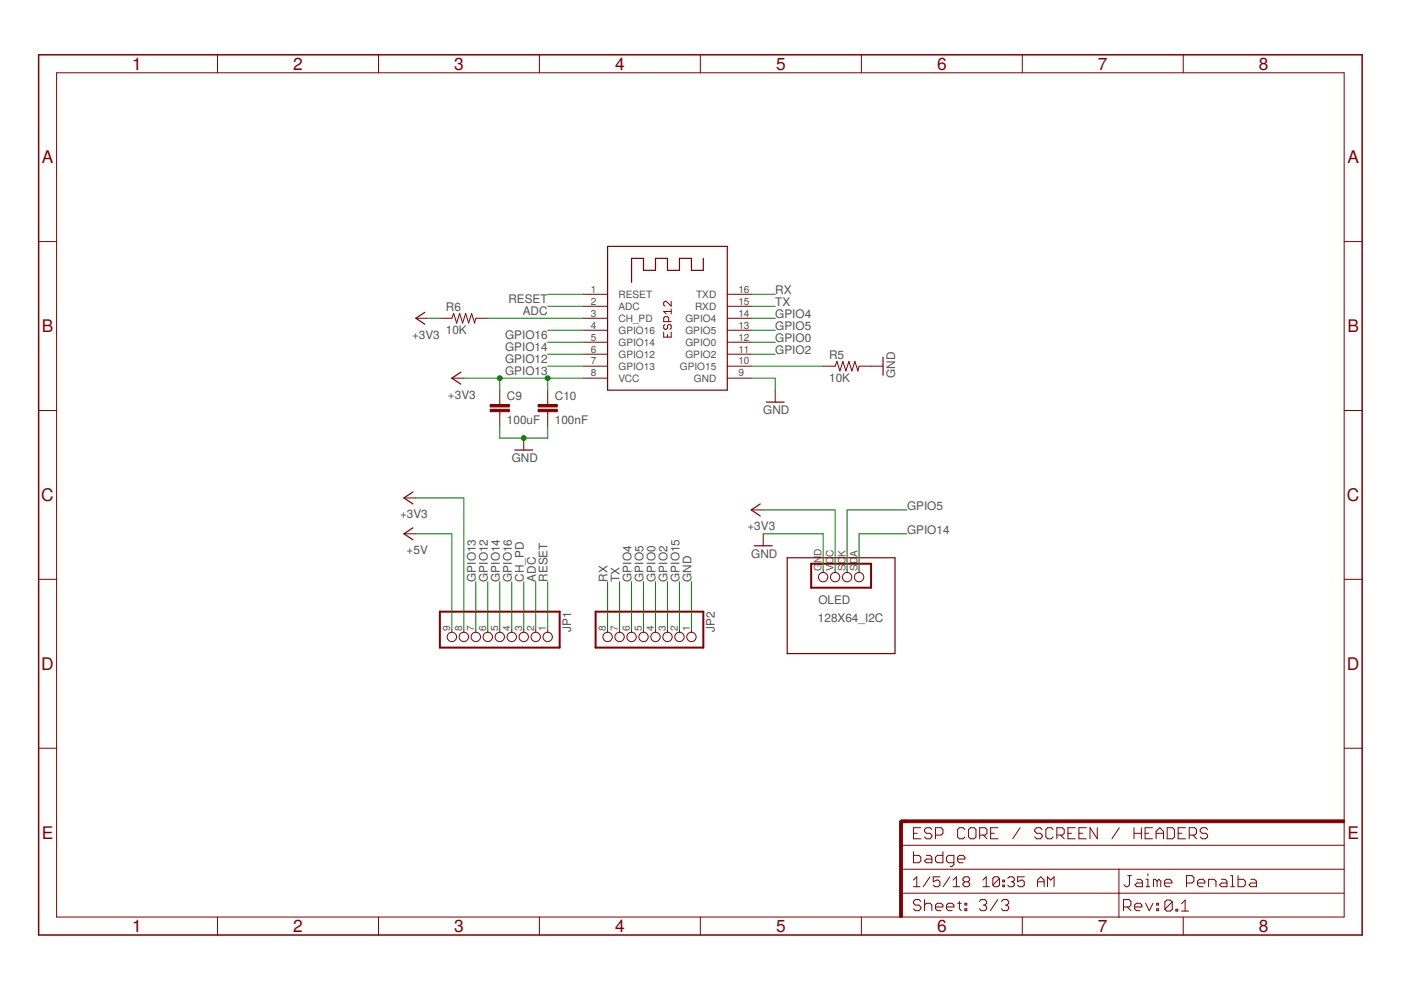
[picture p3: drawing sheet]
<svg xmlns="http://www.w3.org/2000/svg" width="297mm" height="210mm" viewBox="0 0 297 210" stroke-linecap="round" stroke-linejoin="round" font-family="sans-serif">
<path d="M128.8 52.2h25.4v30.5h-25.4zM149.1 54.8v2.5h-2.5v-2.5h-2.5v2.5h-2.6v-2.5h-2.5v2.5h-2.6v-2.5h-2.5v5.1M90.1 66.2l-1.9 1.3 1.9 1.2M97.7 78.9l-1.9 1.3 1.9 1.2M187.2 75.7v3.8M109.1 95.4h3.8M162.5 85.3h3.8M87.5 104.3l-1.9 1.3 1.9 1.2M87.5 111.9l-1.9 1.3 1.9 1.2M159.9 115.7h3.8M161.2 106.8l-1.9 1.3 1.9 1.3M166.9 118.3h22.9v20.3h-22.9z" fill="none" stroke="#800000" stroke-width=".25"/>
<g fill="none" stroke="#800000" stroke-width=".21">
<path d="M12 15.4h273v179h-273zM46.1 11.6v3.8M80.2 11.6v3.8M114.4 11.6v3.8M148.5 11.6v3.8M182.6 11.6v3.8M216.7 11.6v3.8M250.9 11.6v3.8M8.2 51.2h3.8M285 51.2h3.8M88.2 67.5h2.5M93.3 67.5h2.5l.4-1 .6 2 .7-2 .6 2 .6-2 .7 2 .6-2 .6 2 .3-1h2.5"/>
<path d="M123.7 62.4h5.1M123.7 64.9h5.1M123.7 67.5h5.1M123.7 70h5.1M123.7 72.6h5.1M123.7 75.1h5.1M123.7 77.6h5.1M140.7 70.4v1.1h1.6v-1.1M141 68.8l-.3 .2v.6l.3 .2h.2l.3-.2v-.6l.3-.2h.2l.3 .2v.6l-.3 .2M141.5 71v.5M141.8 68.2v-.8l-.3-.3h-.5l-.3 .3v.8h1.6M142.3 63.9v1l-1.1-1h-.2l-.3 .2v.6l.3 .2"/>
<path d="M142.3 65.5v1.1M142.3 66h-1.6l.5 .6M154.2 62.4h5.1M154.2 64.9h5.1M154.2 67.5h5.1M154.2 70h5.1M154.2 72.6h5.1M154.2 75.1h5.1M154.2 77.6h5.1M174.5 77.6h2.6l.3-1 .7 2.1 .6-2.1 .6 2.1 .7-2.1 .6 2.1 .7-2.1 .6 2.1 .2-1.1h5.1M8.2 87h3.8M95.8 80.2h2.5"/>
<path d="M106 82.7v3.1M106 87.3v3M111 92.9v2.5M116.1 82.7v3.1M116.1 87.3v3M123.7 80.2h5.1M154.2 80.2h5.1M164.4 82.7v2.6M285 87h3.8M85.6 105.6h2.6M85.6 113.2h2.6M159.3 108.1h2.5"/>
<path d="M161.8 113.2v2.5M8.2 122.8h3.8M95.8 133.5v.6M98.3 133.5v.6M100.9 133.5v.6M103.4 133.5v.6M106 133.5v.6M108.5 133.5v.6M111 133.5v.6M113.6 133.5v.6M116.1 133.5v.6M128.8 133.5v.6"/>
<path d="M131.4 133.5v.6M133.9 133.5v.6M136.4 133.5v.6M139 133.5v.6M141.5 133.5v.6M144.1 133.5v.6M146.6 133.5v.6M174.5 120.8v.6M177.1 120.8v.6M179.6 120.8v.6M182.1 120.8v.6M285 122.8h3.8"/>
<path d="M8.2 158.6h3.8M285 158.6h3.8M191 179.2h94M193.7 176.7h.8M195.2 175.5h-1.5v2.3h1.5M197.6 175.9l-.4-.4h-.8l-.4 .4v.4l.4 .4h.8l.4 .4v.3l-.4 .4h-.8l-.4-.4M198.4 177.1h1.1l.4-.4v-.8l-.4-.4h-1.1v2.3M204.6 175.9l-.4-.4h-.8l-.4 .4v1.5l.4 .4h.8l.4-.4M205.8 175.5h.7l.4 .4v1.5l-.4 .4h-.7l-.4-.4v-1.5zM207.7 177.1h1.2l.4-.4v-.8l-.4-.4h-1.2v2.3M208.5 177.1l.8 .7M210 176.7h.8"/>
<path d="M211.6 175.5h-1.6v2.3h1.6M216.3 175.5l-1.6 2.3M221 175.9l-.4-.4h-.8l-.4 .4v.4l.4 .4h.8l.4 .4v.3l-.4 .4h-.8l-.4-.4M223.3 175.9l-.4-.4h-.8l-.4 .4v1.5l.4 .4h.8l.4-.4M224.1 177.1h1.1l.4-.4v-.8l-.4-.4h-1.1v2.3M224.9 177.1l.7 .7M226.4 176.7h.8M228 175.5h-1.6v2.3h1.6M228.7 176.7h.8M230.3 175.5h-1.6v2.3h1.6M232.6 175.5v2.3l-1.5-2.3v2.3M237.3 175.5l-1.5 2.3"/>
<path d="M240.4 176.7h1.6M240.4 175.5v2.3M242 175.5v2.3M242.8 176.7h.8M244.3 175.5h-1.5v2.3h1.5M245.1 176.7h1.6M245.1 177.8v-1.5l.8-.8 .8 .8v1.5M247.5 175.5h1.1l.4 .4v1.5l-.4 .4h-1.1zM249.8 176.7h.8M251.4 175.5h-1.6v2.3h1.6M252.1 177.1h1.2l.4-.4v-.8l-.4-.4h-1.2v2.3M252.9 177.1l.8 .7"/>
<path d="M256 175.9l-.3-.4h-.8l-.4 .4v.4l.4 .4h.8l.3 .4v.3l-.3 .4h-.8l-.4-.4M46.1 194.4v3.8M80.2 194.4v3.8M114.4 194.4v3.8M148.5 194.4v3.8M182.6 194.4v3.8M191 189.4h94M191 184.3h94M193.7 186.6l.7-.7v2.1M193.7 188h1.4M193.7 180.6v2.3h1.1l.4-.4v-.7l-.4-.4h-1.1M195.2 191.1l-.4-.4h-.7l-.4 .4v.4l.4 .4h.7l.4 .4v.4l-.4 .4h-.7l-.4-.4"/>
<path d="M196 191.9l.4-.4h.8l.4 .4v1.2M196 190.7v2.4M196.4 181.4h.8l.4 .4v1.1h-1.2l-.4-.4 .4-.4h1.2M197.2 185.9l-1.4 2.1M198.4 192.3h1.5v-.4l-.4-.4h-.8l-.3 .4v.8l.3 .4h.8M199.3 185.9h-1.4v1.1l.7-.4h.3l.4 .4v.7l-.4 .3h-.7l-.3-.3M199.9 180.6v2.3h-1.2l-.3-.4v-.7l.3-.4h1.2M200.7 192.3h1.5v-.4l-.3-.4h-.8l-.4 .4v.8l.4 .4h.8M201.4 185.9l-1.4 2.1M202.1 188h1.4M202.1 186.6l.7-.7v2.1M202.2 182.9h-1.1l-.4-.4v-.7l.4-.4h1.1v1.9l-.3 .4h-.4"/>
<path d="M203 182.1h1.6v-.3l-.4-.4h-.8l-.4 .4v.7l.4 .4h.8M203 191.5h.8M203.4 191.1v1.6l.4 .4M204.5 187l-.3 .3v.4l.3 .3h.7l.4-.3v-.4l-.4-.3M204.5 187l-.3-.4v-.4l.3-.3h.7l.4 .3v.4l-.4 .4M204.5 187h.7M204.6 191.5h.4v.4h-.4zM204.6 192.7h.4v.4h-.4zM207.6 191.1l.4-.4h.8l.4 .4v.4l-.4 .4M208.4 188h1.4M208.4 186.6l.7-.7v2.1M208.4 191.9h.4"/>
<path d="M208.8 191.9l.4 .4v.4l-.4 .4h-.8l-.4-.4M211.5 190.7l-1.5 2.4M211.9 186.2v1.5l-.3 .3h-.8l-.3-.3M211.9 186.2l-.3-.3h-.8l-.3 .3v1.5M211.9 186.2l-1.4 1.5M212.3 191.1l.4-.4h.8l.4 .4v.4l-.4 .4M212.6 187.7h.4v.3h-.4zM212.6 186.6h.4v.4h-.4zM213.1 191.9h.4M213.5 191.9l.4 .4v.4l-.4 .4h-.8l-.4-.4M213.7 186.2l.3-.3h.7l.4 .3v.4l-.4 .4M214.4 187h.3"/>
<path d="M214.7 187l.4 .3v.4l-.4 .3h-.7l-.3-.3M216.7 194.4v3.8M217.2 185.9h-1.4v1.1l.7-.4h.3l.4 .4v.7l-.4 .3h-.7l-.3-.3M220 187h1.4M220 188v-1.4l.7-.7 .7 .7v1.4M222.1 188v-2.1l.7 .7 .7-.7v2.1M237.2 184.3v10.2M238.2 192.3h1.2l.4-.4v-.8l-.4-.4h-1.2v2.4M239 192.3l.8 .8M239.1 185.7h.8M239.5 185.7v1.9l-.4 .4h-.4l-.4-.4M240.6 192.3h1.5v-.4l-.4-.4h-.8l-.3 .4v.8l.3 .4h.8"/>
<path d="M241 186.4h.8l.4 .4v1.2h-1.2l-.4-.4 .4-.4h1.2M242.9 191.5l.8 1.6 .8-1.6M243 188h.8M243 186.4h.4v1.6M243.4 185.3v.4M245.2 191.5h.4v.4h-.4zM245.2 192.7h.4v.4h-.4zM245.3 186.8l-.4-.4h-.3v1.6M245.3 186.8v1.2M245.3 186.8l.4-.4 .4 .4v1.2M246.9 187.2h1.6v-.4l-.4-.4h-.8l-.4 .4v.8l.4 .4h.8M248.5 191.2l-.4-.4h-.7l-.4 .4v1.6"/>
<path d="M248.5 191.2v1.6l-.4 .4h-.7l-.4-.4M248.5 191.2l-1.5 1.6M249.3 192.8h.4v.4h-.4zM250.5 193.2h1.5M250.5 191.6l.8-.8v2.4M250.9 194.4v3.8M251.6 187.2h1.1l.4-.4v-.7l-.4-.4h-1.1v2.3M253.9 187.2h1.6v-.4l-.4-.4h-.8l-.4 .4v.8l.4 .4h.8M256.2 188v-1.6h1.2l.4 .4v1.2M259 186.4h.8l.3 .4v1.2h-1.1l-.4-.4 .4-.4h1.1M260.9 188h.8M260.9 185.7h.4v2.3"/>
<path d="M262.5 185.7v2.3h1.2l.3-.4v-.8l-.3-.4h-1.2M265.2 186.4h.8l.4 .4v1.2h-1.2l-.4-.4 .4-.4h1.2"/>
<circle cx="95.8" cy="135" r=".99"/>
<circle cx="98.3" cy="135" r=".99"/>
<circle cx="100.9" cy="135" r=".99"/>
<circle cx="103.4" cy="135" r=".99"/>
<circle cx="106" cy="135" r=".99"/>
<circle cx="108.5" cy="135" r=".99"/>
<circle cx="111" cy="135" r=".99"/>
<circle cx="113.6" cy="135" r=".99"/>
<circle cx="116.1" cy="135" r=".99"/>
<circle cx="128.8" cy="135" r=".99"/>
<circle cx="131.4" cy="135" r=".99"/>
<circle cx="133.9" cy="135" r=".99"/>
<circle cx="136.4" cy="135" r=".99"/>
<circle cx="139" cy="135" r=".99"/>
<circle cx="141.5" cy="135" r=".99"/>
<circle cx="144.1" cy="135" r=".99"/>
<circle cx="146.6" cy="135" r=".99"/>
<circle cx="174.5" cy="122.4" r=".99"/>
<circle cx="177.1" cy="122.4" r=".99"/>
<circle cx="179.6" cy="122.4" r=".99"/>
<circle cx="182.1" cy="122.4" r=".99"/>
</g>
<g fill="#800000" stroke="#800000" stroke-width=".21">
<path d="M103.9 86.8h4.1v.5h-4.1z"/>
<path d="M103.9 85.8h4.1v.5h-4.1z"/>
<path d="M114.1 86.8h4.1v.5h-4.1z"/>
<path d="M114.1 85.8h4.1v.5h-4.1z"/>
<path d="M190.7 174.1h.6v20.4h-.6z"/>
<path d="M191 173.8h94v.6h-94z"/>
</g>
<path d="M172 119.5h12.7v5.1h-12.7zM93.3 129.7h25.4v7.6h-25.4zM126.3 129.7h22.8v7.6h-22.8z" fill="none" stroke="#800000" stroke-width=".42"/>
<path d="M192.3 174.1h-1.3v1.3" fill="none" stroke="#800000" stroke-width=".61"/>
<path d="M8.2 11.6h280.6v186.6h-280.6z" fill="none" stroke="#800000" stroke-width=".32"/>
<g fill="none" stroke="#008000" stroke-width=".21">
<path d="M90.7 67.5h2.6M103.4 67.5h20.3M116.1 62.4h7.6M116.1 64.9h7.6M116.1 72.6h7.6M116.1 70h7.6M116.1 75.1h7.6M116.1 77.6h7.6M159.3 62.4h5.1M159.3 64.9h5.1M159.3 67.5h5.1M159.3 72.6h5.1"/>
<path d="M159.3 70h5.1M159.3 75.1h5.1M159.3 77.6h15.2M98.3 80.2h25.4M106 80.2v2.5M106 90.3v2.6h10.1v-2.6M116.1 80.2v2.5M159.3 80.2h5.1v2.5M88.2 113.2h7.6v20.3M88.2 105.6h10.1v27.9M161.8 113.2h12.7v7.6M161.8 108.1h15.3v12.7"/>
<path d="M192.3 113.2h-10.2v7.6M192.3 108.1h-12.7v12.7M100.9 123.3v10.2M103.4 123.3v10.2M106 123.3v10.2M108.5 123.3v10.2M111 123.3v10.2M113.6 123.3v10.2M116.1 123.3v10.2M128.8 123.3v10.2M131.4 123.3v10.2M133.9 123.3v10.2"/>
<path d="M136.4 123.3v10.2M139 123.3v10.2M141.5 123.3v10.2M144.1 123.3v10.2M146.6 123.3v10.2"/>
</g>
<g fill="#008000" stroke="#008000" stroke-width=".21">
<circle cx="111" cy="92.9" r=".51"/>
<circle cx="106" cy="80.2" r=".51"/>
<circle cx="116.1" cy="80.2" r=".51"/>
</g>
<g font-size="3.7" fill="#800000">
<text x="28" y="14.8">1</text>
<text x="62.2" y="14.8">2</text>
<text x="96.3" y="14.8">3</text>
<text x="130.4" y="14.8">4</text>
<text x="164.5" y="14.8">5</text>
<text x="198.7" y="14.8">6</text>
<text x="232.8" y="14.8">7</text>
<text x="266.9" y="14.8">8</text>
<text x="8.9" y="34.6">A</text>
<text x="285.7" y="34.6">A</text>
<text x="8.9" y="70.4">B</text>
<text x="285.7" y="70.4">B</text>
<text x="8.8" y="106.2">C</text>
<text x="285.6" y="106.2">C</text>
<text x="8.8" y="142">D</text>
<text x="285.6" y="142">D</text>
<text x="8.9" y="177.8">E</text>
<text x="285.7" y="177.8">E</text>
<text x="28" y="197.6">1</text>
<text x="62.2" y="197.6">2</text>
<text x="96.3" y="197.6">3</text>
<text x="130.4" y="197.6">4</text>
<text x="164.5" y="197.6">5</text>
<text x="198.7" y="197.6">6</text>
<text x="232.8" y="197.6">7</text>
<text x="266.9" y="197.6">8</text>
</g>
<g font-size="2.5" fill="#505050">
<text x="94.5" y="66">R6</text>
<text x="107.8" y="64.2">RESET</text>
<text x="164.4" y="62.4">RX</text>
<text x="164.4" y="64.9">TX</text>
<text x="87.4" y="71.8">+3V3</text>
<text x="94.5" y="70.8">10K</text>
<text x="107.1" y="71.8">GPIO16</text>
<text x="110.8" y="66.7">ADC</text>
<text x="164.4" y="70">GPIO5</text>
<text x="164.4" y="67.5">GPIO4</text>
<text x="107.1" y="74.3">GPIO14</text>
<text x="107.1" y="76.9">GPIO12</text>
<text x="164.4" y="72.6">GPIO0</text>
<text x="164.4" y="75.1">GPIO2</text>
<text x="175.8" y="76.1">R5</text>
<text x="107.1" y="79.4">GPIO13</text>
<text x="175.8" y="80.9">10K</text>
<text x="189.8" y="80.2" transform="rotate(-90 189.8 80.2)">GND</text>
<text x="95" y="84.5">+3V3</text>
<text x="107.5" y="90">100uF</text>
<text x="107.5" y="84.9">C9</text>
<text x="117.6" y="90">100nF</text>
<text x="117.6" y="84.9">C10</text>
<text x="161.8" y="87.8">GND</text>
<text x="108.5" y="98">GND</text>
<text x="84.8" y="109.9">+3V3</text>
<text x="158.5" y="112.4">+3V3</text>
<text x="192.3" y="113.2">GPIO14</text>
<text x="192.3" y="108.1">GPIO5</text>
<text x="86.2" y="117.5">+5V</text>
<text x="159.3" y="118.3">GND</text>
<text x="100.9" y="123.3" transform="rotate(-90 100.9 123.3)">GPIO13</text>
<text x="103.4" y="123.3" transform="rotate(-90 103.4 123.3)">GPIO12</text>
<text x="106" y="123.3" transform="rotate(-90 106 123.3)">GPIO14</text>
<text x="108.5" y="123.3" transform="rotate(-90 108.5 123.3)">GPIO16</text>
<text x="111" y="123.3" transform="rotate(-90 111 123.3)">CH_PD</text>
<text x="113.6" y="123.3" transform="rotate(-90 113.6 123.3)">ADC</text>
<text x="116.1" y="123.3" transform="rotate(-90 116.1 123.3)">RESET</text>
<text x="128.8" y="123.3" transform="rotate(-90 128.8 123.3)">RX</text>
<text x="131.4" y="123.3" transform="rotate(-90 131.4 123.3)">TX</text>
<text x="133.9" y="123.3" transform="rotate(-90 133.9 123.3)">GPIO4</text>
<text x="136.4" y="123.3" transform="rotate(-90 136.4 123.3)">GPIO5</text>
<text x="139" y="123.3" transform="rotate(-90 139 123.3)">GPIO0</text>
<text x="141.5" y="123.3" transform="rotate(-90 141.5 123.3)">GPIO2</text>
<text x="144.1" y="123.3" transform="rotate(-90 144.1 123.3)">GPIO15</text>
<text x="146.6" y="123.3" transform="rotate(-90 146.6 123.3)">GND</text>
<text x="173.4" y="132">128X64_I2C</text>
<text x="173.5" y="128.2">OLED</text>
<text x="121.1" y="134" transform="rotate(-90 121.1 134)">JP1</text>
<text x="151.5" y="134" transform="rotate(-90 151.5 134)">JP2</text>
</g>
<g font-size="2.1" fill="#505050">
<text x="125.3" y="62">1</text>
<text x="125.3" y="64.6">2</text>
<text x="131.1" y="63.2">RESET</text>
<text x="131.1" y="65.7">ADC</text>
<text x="147.4" y="65.7">RXD</text>
<text x="147.6" y="63.2">TXD</text>
<text x="156.5" y="64.6">15</text>
<text x="156.5" y="62">16</text>
<text x="125.3" y="67.1">3</text>
<text x="125.3" y="69.7">4</text>
<text x="131.1" y="68.2">CH_PD</text>
<text x="131.1" y="70.8">GPIO16</text>
<text x="145.3" y="70.8">GPIO5</text>
<text x="145.3" y="68.2">GPIO4</text>
<text x="156.5" y="69.7">13</text>
<text x="156.5" y="67.1">14</text>
<text x="125.3" y="72.2">5</text>
<text x="125.3" y="74.7">6</text>
<text x="125.3" y="77.3">7</text>
<text x="131.1" y="73.3">GPIO14</text>
<text x="131.1" y="75.9">GPIO12</text>
<text x="145.3" y="75.9">GPIO2</text>
<text x="145.3" y="73.3">GPIO0</text>
<text x="156.5" y="77.3">10</text>
<text x="156.5" y="74.7">11</text>
<text x="156.5" y="72.2">12</text>
<text x="125.3" y="79.8">8</text>
<text x="131.1" y="78.4">GPIO13</text>
<text x="131.1" y="80.9">VCC</text>
<text x="144.1" y="78.4">GPIO15</text>
<text x="147.1" y="80.9">GND</text>
<text x="156.5" y="79.8">9</text>
<text x="174.2" y="119.3" transform="rotate(-90 174.2 119.3)">N</text>
<text x="174.2" y="117.8" transform="rotate(-90 174.2 117.8)">D</text>
<text x="176.7" y="118.1" transform="rotate(-90 176.7 118.1)">C</text>
<text x="179.2" y="118.1" transform="rotate(-90 179.2 118.1)">K</text>
<text x="181.8" y="118.1" transform="rotate(-90 181.8 118.1)">A</text>
<text x="174.2" y="121" transform="rotate(-90 174.2 121)">G</text>
<text x="176.7" y="121" transform="rotate(-90 176.7 121)">VC</text>
<text x="179.2" y="121" transform="rotate(-90 179.2 121)">SC</text>
<text x="181.8" y="121" transform="rotate(-90 181.8 121)">SD</text>
<text x="95.4" y="133.7" transform="rotate(-90 95.4 133.7)">9</text>
<text x="98" y="133.7" transform="rotate(-90 98 133.7)">8</text>
<text x="100.5" y="133.7" transform="rotate(-90 100.5 133.7)">7</text>
<text x="103.1" y="133.7" transform="rotate(-90 103.1 133.7)">6</text>
<text x="105.6" y="133.7" transform="rotate(-90 105.6 133.7)">5</text>
<text x="108.1" y="133.7" transform="rotate(-90 108.1 133.7)">4</text>
<text x="110.7" y="133.7" transform="rotate(-90 110.7 133.7)">3</text>
<text x="113.2" y="133.7" transform="rotate(-90 113.2 133.7)">2</text>
<text x="115.8" y="133.7" transform="rotate(-90 115.8 133.7)">1</text>
<text x="128.5" y="133.7" transform="rotate(-90 128.5 133.7)">8</text>
<text x="131" y="133.7" transform="rotate(-90 131 133.7)">7</text>
<text x="133.5" y="133.7" transform="rotate(-90 133.5 133.7)">6</text>
<text x="136.1" y="133.7" transform="rotate(-90 136.1 133.7)">5</text>
<text x="138.6" y="133.7" transform="rotate(-90 138.6 133.7)">4</text>
<text x="141.2" y="133.7" transform="rotate(-90 141.2 133.7)">3</text>
<text x="143.7" y="133.7" transform="rotate(-90 143.7 133.7)">2</text>
<text x="146.2" y="133.7" transform="rotate(-90 146.2 133.7)">1</text>
</g>
</svg>
